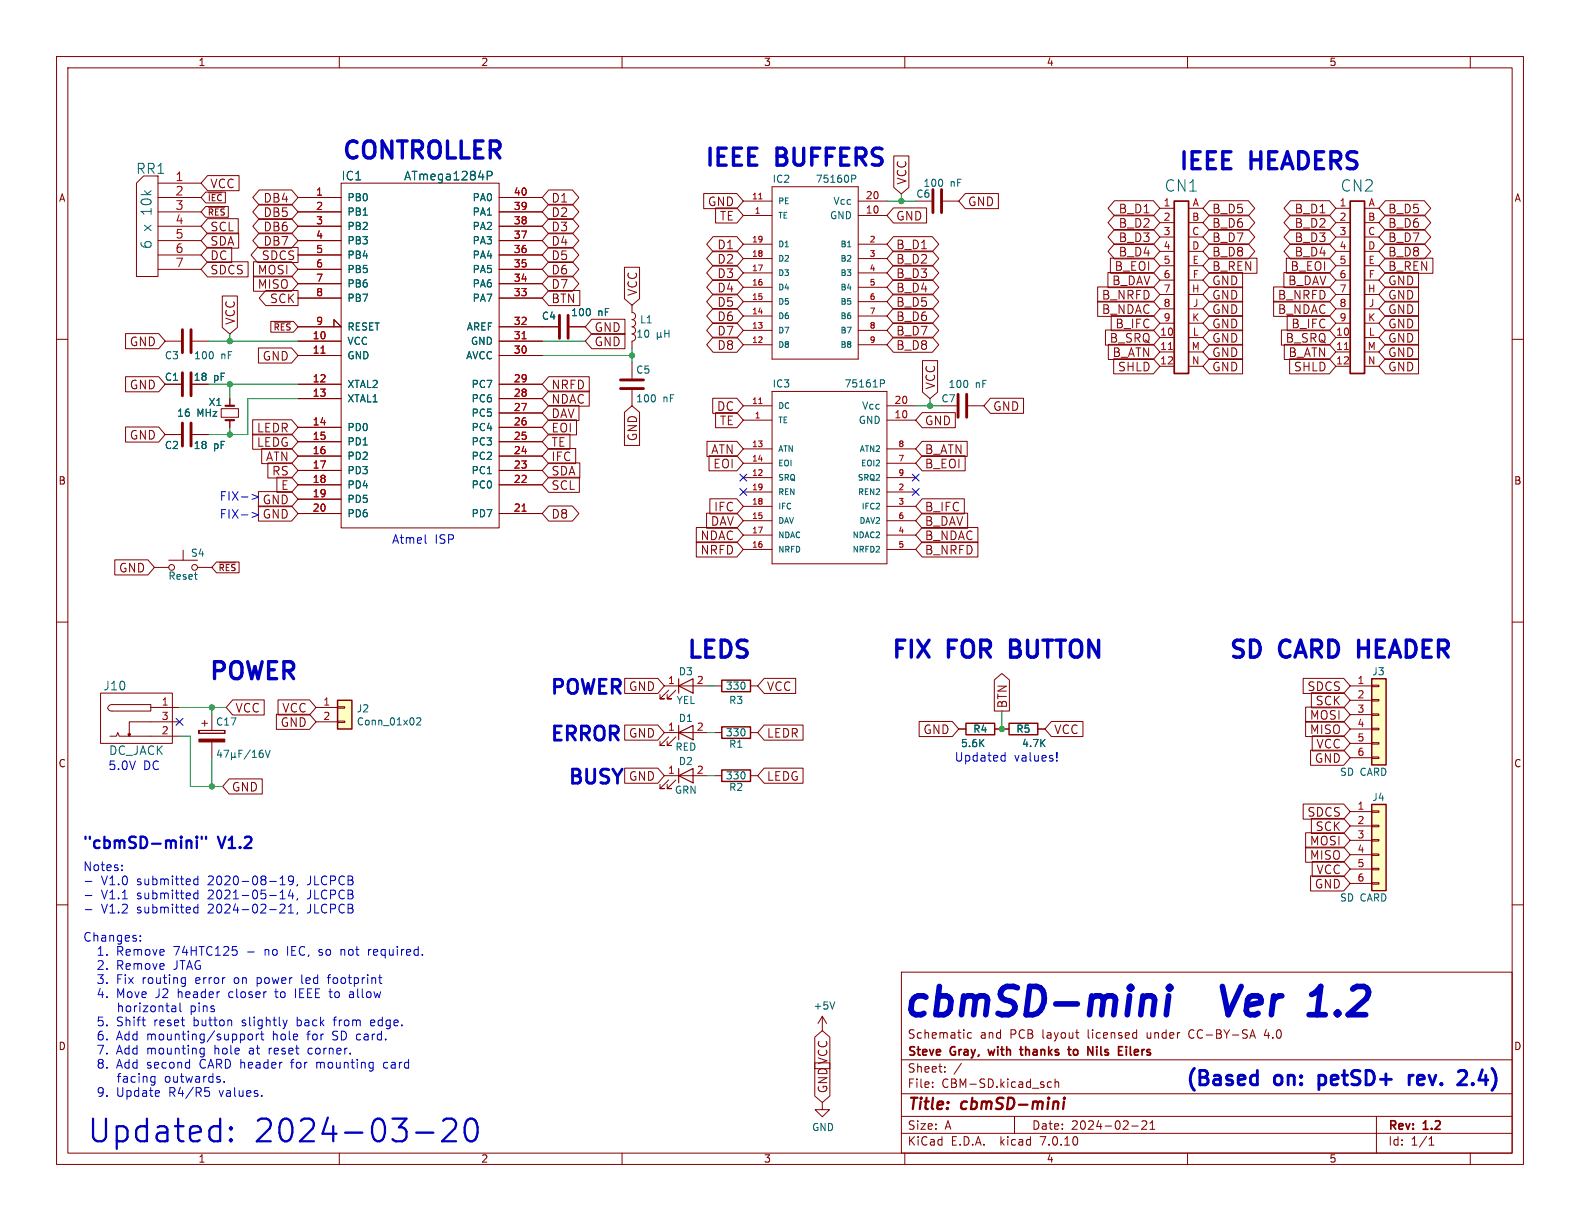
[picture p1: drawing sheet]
<svg xmlns="http://www.w3.org/2000/svg" width="279mm" height="216mm" viewBox="0 0 279 216" stroke-linecap="round" stroke-linejoin="round" font-family="sans-serif">
<g fill="none" stroke="#840000" stroke-width=".18">
<path d="M10 10h259.4v195.9h-259.4zM12 12h255.4v191.9h-255.4zM60 10v2M110 10v2M160 10v2M210 10v2M260 10v2M25.4 31.1h2.5v17.8h-3.8v-16.5zM27.9 32.4h7.7M27.9 34.9h7.7M27.9 37.5h7.7M36.4 36.5h4v1.9h-4l-.8-.9z"/>
<path d="M36.4 34h3.5v1.9h-3.5l-.8-1zM36.7 38.7h5.4v2.6h-5.4l-1.1-1.3zM36.7 31.1h5.6v2.6h-5.6l-1.1-1.3zM36.9 36.6h2.9M45.8 33.6h5.8l1.1 1.3-1.1 1.4h-5.8l-1.1-1.4zM45.8 38.7h5.8l1.1 1.3-1.1 1.3h-5.8l-1.1-1.3zM45.8 36.1h5.8l1.1 1.4-1.1 1.3h-5.8l-1.1-1.3zM52.7 34.9h7.6M52.7 37.5h7.6M60.3 32.4h28v60.9h-28zM88.3 34.9h7.6M88.3 37.5h7.6"/>
<path d="M97 38.7h4.2l1.2 1.3-1.2 1.3h-4.2l-1.1-1.3zM97 33.6h4.2l1.2 1.3-1.2 1.4h-4.2l-1.1-1.4zM97 36.1h4.2l1.2 1.4-1.2 1.3h-4.2l-1.1-1.3zM124.4 34.2h5.9l1.1 1.4-1.1 1.3h-5.9zM126.5 36.8h3.8l1.1 1.3-1.1 1.3h-3.8zM131.4 35.6h5.1M131.4 38.1h5.1M136.5 33h15.3v30.5h-15.3zM151.8 35.6h5M151.8 38.1h5M158 36.8h5.9v2.6h-5.9l-1.2-1.3zM158.1 27.6h2.6v5.5l-1.3 1.2-1.3-1.2z"/>
<path d="M166.8 35.6h2.7M170.7 34.2h5.9v2.7h-5.9l-1.2-1.3zM197.1 35.5h6.9l1.1 1.3-1.1 1.4h-6.9l-1.2-1.4zM197.1 38h6.9l1.1 1.4-1.1 1.3h-6.9l-1.2-1.3zM205.1 36.8h2.5M205.1 39.4h2.5M210.2 36.8h2.5M210.2 39.4h2.5M213.9 35.5h6.8l1.2 1.3-1.2 1.4h-6.8l-1.2-1.4zM213.9 38h6.8l1.2 1.4-1.2 1.3h-6.8l-1.2-1.3zM228.2 38h6.9l1.1 1.4-1.1 1.3h-6.9l-1.1-1.3zM228.2 35.5h6.9l1.1 1.3-1.1 1.4h-6.9l-1.1-1.4z"/>
<path d="M236.2 36.8h2.6M236.2 39.4h2.6M241.3 36.8h2.5M241.3 39.4h2.5M245 35.5h6.9l1.1 1.3-1.1 1.4h-6.9l-1.2-1.4zM245 38h6.9l1.1 1.4-1.1 1.3h-6.9l-1.2-1.3zM10 60h2M22.2 59h5.9l1.1 1.3-1.1 1.4h-5.9zM27.9 40h7.7M27.9 42.5h7.7M27.9 45.1h7.7M27.9 47.6h7.7"/>
<path d="M36.7 43.8h4.3v2.6h-4.3l-1.1-1.3zM36.7 46.3h7.2v2.7h-7.2l-1.1-1.4zM36.7 41.2h5.5v2.7h-5.5l-1.1-1.4zM39.3 52.3h2.7v5.6l-1.4 1.2-1.3-1.2zM44.8 48.8h6.8l1.1 1.4-1.1 1.3h-6.8zM44.8 46.3h6.8l1.1 1.3-1.1 1.4h-6.8zM45.5 43.8h7.2v2.6h-7.2l-1.1-1.3zM45.8 41.2h5.8l1.1 1.3-1.1 1.4h-5.8l-1.1-1.4zM47 51.4h5.7v2.6h-5.7l-1.2-1.3zM47.9 56.8h4l.8 1-.8 .9h-4zM48.5 57h2.9M52.7 57.8h7.6l-1.2-1.3v1.3"/>
<path d="M52.7 40h7.6M52.7 42.5h7.6M52.7 45.1h7.6M52.7 47.6h7.6M52.7 52.7h7.6M52.7 50.2h7.6M88.3 57.8h10.4M88.3 40h7.6M88.3 42.5h7.6M88.3 45.1h7.6M88.3 47.6h7.6M88.3 52.7h7.6"/>
<path d="M88.3 50.2h7.6M97 43.8h4.2l1.2 1.3-1.2 1.3h-4.2l-1.1-1.3zM97 48.8h4.2l1.2 1.4-1.2 1.3h-4.2l-1.1-1.3zM97 51.4h5.5v2.6h-5.5l-1.1-1.3zM97 46.3h4.2l1.2 1.3-1.2 1.4h-4.2l-1.1-1.4zM97 41.2h4.2l1.2 1.3-1.2 1.4h-4.2l-1.1-1.4zM100.7 57.8h2.8M104.6 59h5.9v2.7h-5.9l-1.1-1.4zM104.6 56.5h5.9v2.6h-5.9l-1.1-1.3zM110.4 47.3h2.7v5.5l-1.3 1.2-1.4-1.2zM111.8 54v1.2a.64 .64 0 0 1 .6 .7 .64 .64 0 0 1-.6 .6 .64 .64 0 0 1 .6 .7 .64 .64 0 0 1-.6 .6 .64 .64 0 0 1 .6 .6 .64 .64 0 0 1-.6 .7 .64 .64 0 0 1 .6 .6 .64 .64 0 0 1-.6 .6v1.3M126.1 46.9h4.2l1.1 1.4-1.1 1.3h-4.2l-1.1-1.3z"/>
<path d="M126.1 57.1h4.2l1.1 1.3-1.1 1.4h-4.2l-1.1-1.4zM126.1 54.5h4.2l1.1 1.4-1.1 1.3h-4.2l-1.1-1.3zM126.1 49.5h4.2l1.1 1.3-1.1 1.3h-4.2l-1.1-1.3zM126.1 52h4.2l1.1 1.3-1.1 1.4h-4.2l-1.1-1.4zM126.1 59.6h4.2l1.1 1.4-1.1 1.3h-4.2l-1.1-1.3zM126.1 44.4h4.2l1.1 1.3-1.1 1.4h-4.2l-1.1-1.4zM126.1 41.8h4.2l1.1 1.4-1.1 1.3h-4.2l-1.1-1.3zM131.4 58.4h5.1M131.4 55.9h5.1M131.4 53.3h5.1M131.4 50.8h5.1M131.4 48.3h5.1"/>
<path d="M131.4 45.7h5.1M131.4 43.2h5.1M151.8 58.4h5M151.8 55.9h5M151.8 53.3h5M151.8 50.8h5M151.8 48.3h5M151.8 45.7h5M151.8 43.2h5M158 52h6.9l1.1 1.3-1.1 1.4h-6.9l-1.2-1.4zM158 49.5h6.9l1.1 1.3-1.1 1.3h-6.9l-1.2-1.3zM158 54.5h6.9l1.1 1.4-1.1 1.3h-6.9l-1.2-1.3z"/>
<path d="M158 57.1h6.9l1.1 1.3-1.1 1.4h-6.9l-1.2-1.4zM158 59.6h6.9l1.1 1.4-1.1 1.3h-6.9l-1.2-1.3zM158 41.8h6.9l1.1 1.4-1.1 1.3h-6.9l-1.2-1.3zM158 46.9h6.9l1.1 1.4-1.1 1.3h-6.9l-1.2-1.3zM158 44.4h6.9l1.1 1.3-1.1 1.4h-6.9l-1.2-1.4zM194.1 50.7h9.9l1.1 1.4-1.1 1.3h-9.9zM194.1 53.3h9.9l1.1 1.3-1.1 1.3h-9.9zM195.5 58.4h8.5l1.1 1.3-1.1 1.3h-8.5zM195.9 48.2h8.1l1.1 1.3-1.1 1.4h-8.1zM196.4 45.7h7.6l1.1 1.3-1.1 1.3h-7.6zM196.5 55.8h7.5l1.1 1.4-1.1 1.3h-7.5zM197.1 43.1h6.9l1.1 1.4-1.1 1.3h-6.9l-1.2-1.3z"/>
<path d="M197.1 40.6h6.9l1.1 1.3-1.1 1.3h-6.9l-1.2-1.3zM205.1 59.7h2.5M205.1 41.9h2.5M205.1 44.5h2.5M205.1 47h2.5M205.1 49.5h2.5M205.1 52.1h2.5M205.1 54.6h2.5M205.1 57.2h2.5M210.2 59.7h2.5M210.2 41.9h2.5M210.2 44.5h2.5"/>
<path d="M210.2 47h2.5M210.2 49.5h2.5M210.2 52.1h2.5M210.2 54.6h2.5M210.2 57.2h2.5M213.9 43.1h6.8l1.2 1.4-1.2 1.3h-6.8l-1.2-1.3zM213.9 40.6h6.8l1.2 1.3-1.2 1.3h-6.8l-1.2-1.3zM213.9 45.7h8.4v2.6h-8.4l-1.2-1.3zM213.9 48.2h5.8v2.7h-5.8l-1.2-1.4zM213.9 58.4h5.8v2.6h-5.8l-1.2-1.3zM213.9 55.8h5.8v2.7h-5.8l-1.2-1.3zM213.9 53.3h5.8v2.6h-5.8l-1.2-1.3z"/>
<path d="M213.9 50.7h5.8v2.7h-5.8l-1.2-1.3zM225.2 53.3h9.9l1.1 1.3-1.1 1.3h-9.9zM225.2 50.7h9.9l1.1 1.4-1.1 1.3h-9.9zM226.6 58.4h8.5l1.1 1.3-1.1 1.3h-8.5zM227 48.2h8.1l1.1 1.3-1.1 1.4h-8.1zM227.5 45.7h7.6l1.1 1.3-1.1 1.3h-7.6zM227.6 55.8h7.5l1.1 1.4-1.1 1.3h-7.5zM228.2 43.1h6.9l1.1 1.4-1.1 1.3h-6.9l-1.1-1.3zM228.2 40.6h6.9l1.1 1.3-1.1 1.3h-6.9l-1.1-1.3zM236.2 59.7h2.6M236.2 41.9h2.6M236.2 44.5h2.6"/>
<path d="M236.2 47h2.6M236.2 49.5h2.6M236.2 52.1h2.6M236.2 54.6h2.6M236.2 57.2h2.6M241.3 59.7h2.5M241.3 41.9h2.5M241.3 44.5h2.5M241.3 47h2.5M241.3 49.5h2.5M241.3 52.1h2.5M241.3 54.6h2.5"/>
<path d="M241.3 57.2h2.5M245 55.8h5.8v2.7h-5.8l-1.2-1.3zM245 48.2h5.8v2.7h-5.8l-1.2-1.4zM245 50.7h5.8v2.7h-5.8l-1.2-1.3zM245 58.4h5.8v2.6h-5.8l-1.2-1.3zM245 53.3h5.8v2.6h-5.8l-1.2-1.3zM245 43.1h6.9l1.1 1.4-1.1 1.3h-6.9l-1.2-1.3zM245 40.6h6.9l1.1 1.3-1.1 1.3h-6.9l-1.2-1.3zM245 45.7h8.4v2.6h-8.4l-1.2-1.3zM267.4 60h2M22.2 75.5h5.9l1.1 1.3-1.1 1.4h-5.9zM22.2 66.6h5.9l1.1 1.3-1.1 1.4h-5.9z"/>
<path d="M29.2 60.3h2.8M29.2 76.8h2.8M29.2 67.9h2.8M34 60.3h2.8M34 76.8h2.8M34 67.9h2.8M39.1 72.3h3.1v1.5h-3.1zM40.6 70.5v1.3M40.6 74.3v1.3M44.7 74.2h6.9l1.1 1.4-1.1 1.3h-6.9zM44.7 76.8h6.9l1.1 1.3-1.1 1.3h-6.9zM45.7 61.5h5.9l1.1 1.4-1.1 1.3h-5.9z"/>
<path d="M46.3 79.3h5.3l1.1 1.3-1.1 1.4h-5.3zM52.7 60.3h7.6M52.7 67.9h7.6M52.7 62.9h7.6M52.7 70.5h7.6M52.7 75.6h7.6M52.7 78.1h7.6M88.3 60.3h7.6M88.3 67.9h7.6M88.3 62.9h7.6M88.3 70.5h7.6M88.3 75.6h7.6"/>
<path d="M88.3 78.1h7.6M88.3 73h7.6M97 69.2h7.2v2.6h-7.2l-1.1-1.3zM97 74.2h4.9v2.7h-4.9l-1.1-1.3zM97 71.7h5.4v2.7h-5.4l-1.1-1.4zM97 76.8h3.8v2.6h-3.8l-1.1-1.3zM97 79.3h4.8v2.7h-4.8l-1.1-1.4zM97 66.6h7.2v2.7h-7.2l-1.1-1.4zM110.4 72.9l1.4-1.1 1.3 1.1v5.9h-2.7zM111.8 64.1v2.8M111.8 69v2.8M125 78h5.3l1.1 1.4-1.1 1.3h-5.3z"/>
<path d="M126 70.4h4.3l1.1 1.4-1.1 1.3h-4.3zM126.5 73h3.8l1.1 1.3-1.1 1.3h-3.8zM131.4 71.8h5.1M131.4 74.3h5.1M131.4 79.4h5.1M131.4 61h5.1M136.5 69.2h20.3v30.5h-20.3zM151.8 61h5M156.8 71.8h5.1M156.8 74.3h5.1M156.8 79.4h5.1M163.1 73h5.8v2.6h-5.8l-1.2-1.3z"/>
<path d="M163.1 78h7.9v2.7h-7.9l-1.2-1.3zM163.1 63.8h2.7v5.5l-1.3 1.2-1.4-1.2zM171.2 71.8h2.8M175.1 70.4h5.9v2.7h-5.9l-1.1-1.3zM196 60.9h8l1.1 1.3-1.1 1.4h-8zM196.9 63.4h7.1l1.1 1.4-1.1 1.3h-7.1zM205.1 62.2h2.5M205.1 64.8h2.5M210.2 62.2h2.5M210.2 64.8h2.5M213.9 63.4h5.8v2.7h-5.8l-1.2-1.3zM213.9 60.9h5.8v2.7h-5.8l-1.2-1.4z"/>
<path d="M227.1 60.9h8l1.1 1.3-1.1 1.4h-8zM228.1 63.4h7l1.1 1.4-1.1 1.3h-7zM236.2 62.2h2.6M236.2 64.8h2.6M241.3 62.2h2.5M241.3 64.8h2.5M245 60.9h5.8v2.7h-5.8l-1.2-1.4zM245 63.4h5.8v2.7h-5.8l-1.2-1.3zM20.3 99h5.9l1.1 1.3-1.1 1.4h-5.9zM29.8 99.1h5.1M32.4 97.3v1.8M38.3 99.4h4v1.9h-4l-.8-1z"/>
<path d="M38.8 99.5h2.9M45.7 86.9h5.9l1.1 1.4-1.1 1.3h-5.9zM45.7 89.5h5.9l1.1 1.3-1.1 1.3h-5.9zM47.4 81.9h4.2l1.1 1.3-1.1 1.3h-4.2zM49 84.4h2.6l1.1 1.3-1.1 1.4h-2.6zM52.7 80.6h7.6M52.7 83.2h7.6M52.7 85.7h7.6M52.7 88.3h7.6M52.7 90.8h7.6M88.3 80.6h7.6M88.3 83.2h7.6"/>
<path d="M88.3 85.7h7.6M88.3 90.8h7.6M97 81.9h5.5v2.6h-5.5l-1.1-1.3zM97 89.5h4.2l1.2 1.3-1.2 1.3h-4.2l-1.1-1.3zM97 84.4h5.5v2.7h-5.5l-1.1-1.4zM123.1 93.3h7.2l1.1 1.3-1.1 1.3h-7.2zM123.1 95.8h7.2l1.1 1.4-1.1 1.3h-7.2zM124.9 90.7h5.4l1.1 1.4-1.1 1.3h-5.4zM125.4 80.6h4.9l1.1 1.3-1.1 1.3h-4.9zM125.5 88.2h4.8l1.1 1.3-1.1 1.4h-4.8zM131.4 84.5h5.1M131.4 81.9h5.1"/>
<path d="M131.4 92.1h5.1M131.4 97.2h5.1M131.4 94.6h5.1M131.4 89.5h5.1M131.4 87h5.1M156.8 84.5h5.1M156.8 81.9h5.1M156.8 92.1h5.1M156.8 97.2h5.1M156.8 94.6h5.1M156.8 89.5h5.1M156.8 87h5.1"/>
<path d="M163.1 95.8h9.8v2.7h-9.8l-1.2-1.3zM163.1 90.7h8v2.7h-8l-1.2-1.3zM163.1 93.3h9.8v2.6h-9.8l-1.2-1.3zM163.1 80.6h7.6v2.6h-7.6l-1.2-1.3zM163.1 88.2h7.4v2.7h-7.4l-1.2-1.4zM10 110h2M27.3 100.3h2.5M34.9 100.3h2.6M110.5 120h5.8l1.2 1.3-1.2 1.3h-5.8zM135.1 120h5.6v2.6h-5.6l-1.1-1.3zM230.4 120h7.2l1.2 1.3-1.2 1.3h-7.2zM267.4 110h2"/>
<path d="M17.8 122.6h12.7v8.8h-12.7zM19.2 124.8l.5-.2h7v1.1h-6.9a.56 .56 0 0 1-.6-.2 .56 .56 0 0 1 0-.7zM19.4 130.2h1.2l.2-.7 .3 .7h10.6M22.7 129.9h.3M26.7 125.1h5M31.7 127.6h-8.8v2.6l.2-.4h-.5l.3 .4M35.2 129.2v.5zM35.2 129.7h4.6zM35.2 129.2h4.6zM35.7 127.9h1M36.2 127.4v1M37.5 126.4v2.8"/>
<path d="M37.5 131.2v2.8M39.8 129.2v.5zM40.5 137.7h5.9v2.7h-5.9l-1.1-1.3zM41.1 123.8h5.6v2.6h-5.6l-1.1-1.3zM48.9 126.3h5.8l1.2 1.3-1.2 1.4h-5.8zM49.2 123.8h5.5l1.2 1.3-1.2 1.3h-5.5zM55.9 125.1h3.8M55.9 127.6h3.8M59.7 127.5h1.3v.3h-1.3zM59.7 125h1.3v.2h-1.3zM110.5 128.2h5.8l1.2 1.3-1.2 1.4h-5.8zM110.5 135.8h5.8l1.2 1.4-1.2 1.3h-5.8z"/>
<path d="M117.5 121.3h7.6M117.5 137.2h7.6M117.5 129.5h7.6M118.2 137.9l-1.5 1.5h.8h-.8v-.7M118.2 122l-1.5 1.6h.8h-.8v-.8M118.2 130.3l-1.5 1.5h.8h-.8v-.7M119.5 137.9l-1.5 1.5h.7h-.7v-.7M119.5 122l-1.5 1.6h.7h-.7v-.8M119.5 130.3l-1.5 1.5h.7h-.7v-.7M126.4 121.3h1.2M126.4 137.2h1.2M126.4 129.5h1.2"/>
<path d="M132.7 121.3h1.3M132.7 137.2h1.3M132.7 129.5h1.3M135.1 128.2h6.9v2.7h-6.9l-1.1-1.4zM135.1 135.8h6.9v2.7h-6.9l-1.1-1.3zM162.5 127.6h5.9l1.1 1.3-1.1 1.3h-5.9zM169.5 128.9h1.3M175.8 120.2l1.4-1.1 1.3 1.1v5.5h-2.7zM175.9 128.9h2.5M183.5 128.9h1.3M185.9 127.6h5.6v2.6h-5.6l-1.1-1.3zM230.9 127.6h6.7l1.2 1.3-1.2 1.3h-6.7z"/>
<path d="M230.9 125h6.7l1.2 1.4-1.2 1.3h-6.7zM231.8 132.7h5.8l1.2 1.3-1.2 1.3h-5.8zM231.9 122.5h5.7l1.2 1.3-1.2 1.4h-5.7zM232 130.1h5.6l1.2 1.3-1.2 1.4h-5.6zM238.8 121.3h3.8M238.8 128.9h3.8M238.8 123.8h3.8M238.8 126.4h3.8M238.8 131.4h3.8M238.8 134h3.8M242.6 133.9h1.2v.2h-1.2zM242.6 131.3h1.2v.3h-1.2z"/>
<path d="M242.6 128.8h1.2v.2h-1.2zM242.6 126.2h1.2v.3h-1.2zM242.6 123.7h1.2v.3h-1.2zM242.6 121.2h1.2v.2h-1.2zM10 160h2M230.4 142.2h7.2l1.2 1.3-1.2 1.3h-7.2zM230.9 149.8h6.7l1.2 1.3-1.2 1.4h-6.7zM230.9 147.3h6.7l1.2 1.3-1.2 1.3h-6.7zM231.8 154.9h5.8l1.2 1.3-1.2 1.3h-5.8zM231.9 144.7h5.7l1.2 1.4-1.2 1.3h-5.7zM232 152.3h5.6l1.2 1.4-1.2 1.3h-5.6zM238.8 143.5h3.8"/>
<path d="M238.8 146.1h3.8M238.8 148.6h3.8M238.8 151.1h3.8M238.8 153.7h3.8M238.8 156.2h3.8M242.6 156.1h1.2v.2h-1.2zM242.6 153.5h1.2v.3h-1.2zM242.6 151h1.2v.3h-1.2zM242.6 148.5h1.2v.2h-1.2zM242.6 145.9h1.2v.3h-1.2zM242.6 143.4h1.2v.2h-1.2zM267.4 160h2"/>
<path d="M145.4 179.7l-.7 1.3M145.4 179.7v2.5M145.4 179.7l.8 1.3M159.4 171.9h108v32h-108zM144.1 183.4l1.3-1.2 1.3 1.2v5.6h-2.6zM144.1 187.9h2.6v5.9l-1.3 1.1-1.3-1.1zM145.4 194.9v1.3h1.3l-1.3 1.3-1.3-1.3h1.3M159.4 197.4h108M159.4 193.4h108M159.4 187.4h108M164.9 192.1v.2M164.9 191.4v.1"/>
<path d="M167.1 189.4v.2M167.1 188.7v.1M170 188l-1.3 1.9M171.4 182.6l-.3 .3v.4l.3 .3 .4-.1M171.6 182.6l.2 .1M179.4 197.4v3M185.9 191.4l-.4-.1-.3 .3v.4l.2 .2h.5M186.6 191.4l.2-.1 .3 .1 .1 .9M186.6 190.8v1.5M190.6 183.6h.2M200.1 199.1h1.2M200.9 182.6l.1 .1"/>
<path d="M201 182.1v1.5M201 183.5l-.1 .1M201.9 198.3l.6-.1 .2 .1 .1 .3-.9 1.1h.9M203.4 199.7h.8M203.4 198.6l.4-.4v1.5M221 183.6l.5-1.5 .5 1.5M221.1 183.2h.8M223.9 182l-.3 1.1h.9M243.4 197.4v6.5M60 203.9v2M110 203.9v2M159.4 200.4h108"/>
<path d="M160 203.9v2M210 203.9v2M252.7 202.5h.9M252.7 201.4l.4-.4v1.5M260 203.9v2"/>
<circle cx="30.4" cy="100.3" r=".51"/>
<circle cx="34.4" cy="100.3" r=".51"/>
</g>
<path d="M188.2 194.8l-.2 1.3M188.2 194.1v.2M188.2 194.1l-.1 .1 .1 .1M188.2 194.1l.1 .1-.1 .1" fill="none" stroke="#840000" stroke-width=".4"/>
<path d="M207.6 35.6h2.6v30.4h-2.6zM238.8 35.6h2.5v30.4h-2.5zM174.7 185.6l.3 1M180.3 185.6h.6M180.5 185.1v1.3l.4 .2M188.8 185.6h.6M189.1 186.5l.3 .1M190.3 185.6h-.3l-.2 .3 .1 .5 .4 .2M194 185.1v.1M194 185.6v1M199.9 185.1v1.3l.2 .2" fill="none" stroke="#840000" stroke-width=".3"/>
<path d="M59.7 123.8h2.5v5.1h-2.5zM127.6 120.3h5.1v2h-5.1zM127.6 128.5h5.1v2.1h-5.1zM127.6 136.1h5.1v2.1h-5.1zM170.8 127.9h5.1v2h-5.1zM178.4 127.9h5.1v2h-5.1zM242.6 120h2.5v15.3h-2.5zM242.6 142.2h2.5v15.3h-2.5z" fill="none" stroke="#840000" stroke-width=".25"/>
<path d="M134.2 35.2h.6M92.3 59.9h.7M56.8 62.4h.7M134.2 71.4h.6M206.6 61.8h.7M237.7 61.8h.8M92.3 90.4h.7" fill="none" stroke="#a90000" stroke-width=".18"/>
<g fill="none" stroke="#840000" stroke-width=".51">
<path d="M165 33.5v4.1M166.5 33.5v4.1M32.3 58.3v4.1M33.8 58.3v4.1M98.9 55.8v4M100.5 55.8v4M32.3 65.9v4.1M32.3 74.8v4.1M33.8 65.9v4.1M33.8 74.8v4.1M109.7 68.7h4.1M109.7 67.2h4.1"/>
<path d="M169.4 69.7v4.1M170.9 69.7v4.1"/>
</g>
<path d="M120 137.2l2.6-1.3v2.5zM120 121.3l2.6-1.3v2.6zM120 129.5l2.6-1.2v2.5zM120 120v2.6M120 128.3v2.5M120 135.9v2.5" fill="none" stroke="#840000" stroke-width=".2"/>
<g fill="none" stroke="#006464" stroke-width=".18">
<path d="M86.2 31.1l.7-.1 .1-.2v-.4l-.3-.1h-.5v1.5M151.3 31.1v.3l-.1 .2h-.6M116.2 58.8v1.3M116.2 59.5l.2 .1h.3l.1-.1M116.8 59.5l.2 .1M116.8 58.8v.7M117.6 58.4v1.2M117.6 59h.7M118.3 58.4v1.2M155.7 67.2h.5l.2 .2-.1 .4h-.6M38.8 132.6l-.3 .9h.7M39.1 133.1v.8"/>
<path d="M39.6 132.7h.8l-.5 1.2M40.9 133.1v1.3M40.9 133.7l.2 .2h.3l.1-.2M41.5 133.7l.2 .2M41.5 133.1v.6M42.3 133.3h.4M42.9 132.7h-.6v1.2M44.3 132.6l-1.1 1.6M44.6 133.9h.7M44.6 133l.4-.3v1.2M46.4 132.7h-.3a.86 .86 0 0 0 0 1.2l.4-.1 .1-.4-.3-.3-.3 .1-.2 .2M46.9 132.7l.4 1.2 .5-1.2"/>
<path d="M73.7 127l.5-.1 .2 .4-.8 .9h.8M147.6 177.2l-.4 1.2"/>
</g>
<g fill="#ffffc2" stroke="#ffffc2" stroke-width=".18">
<path d="M59.7 123.8h2.5v5.1h-2.5z"/>
<path d="M242.6 142.2h2.5v15.3h-2.5z"/>
<path d="M242.6 120h2.5v15.3h-2.5z"/>
</g>
<path d="M39.9 74.3h1.5M39.9 71.8h1.5" fill="none" stroke="#840000" stroke-width=".38"/>
<path d="M35.2 130.7h4.6v.5h-4.6z" fill="#840000" stroke="#840000" stroke-width=".18"/>
<g fill="none" stroke="#0000c2" stroke-width=".18">
<path d="M44.6 87.4l1.1 .5-1.1 .4M44.6 90.6l1.1 .5-1.1 .4M75.2 95.9l.2 .2M177.3 133.6h.4M177.7 133.1v1.5M177.7 134.5l-.4 .1M186.9 134.4v.2M186.9 133.1v.9M15.1 155.9h1.2M15.1 158.3h1.2M21.6 153.8v.2M21.6 153v.1"/>
<path d="M35 154.9v1.5M35 157.4v1.5M35 159.9v1.5M35 155.5l-.4-.1-.3 .3v.4l.1 .3h.6M35 158l-.4-.1-.3 .3v.4l.1 .3h.6M49.5 156.4h.9M49.5 155.3l.5-.4v1.5M49.5 157.8l.5-.4v1.5M49.5 158.9h.9M51.4 157.3l-.4 1.1h1M51.7 157.9v1M51.9 155.6l-.3 .3-.4-.1-.2-.2v-.4l.2-.2 .4-.1 .2 .1a1.03 1.03 0 0 1-.4 1.4h-.2"/>
<path d="M52.6 156.4l-.1 .3M52.6 158.9l-.1 .3M15.1 160.8h1.2M24.8 166.3v.1M24.8 165.5v.1M31.8 177.3v1.4l.2 .2M32.6 172.9h.2M32.8 172.9v1.2l-.2 .2M32.8 173.8l-.2 .1M35 160.5l-.4-.1-.3 .3v.4l.1 .3h.6M48.6 175.4h.6M49.5 160l.3-.1h.3l.2 .1 .1 .3-.1 .2-.8 .9h.9"/>
<path d="M50.9 167.4v1.5M51 161.4h.9M51 160.3l.4-.4v1.5M52.3 174.9v1.5M52.6 161.4l-.1 .3M53.4 172.4v1.3l.2 .2M56.4 168.8l.1 .1M56.6 167.9l-.2 .2 .2 .3M57.9 172.9h.6M58.3 172.4l-.2 .2v1.3M60.3 167.9v1M60.7 167.9l-.4 .1"/>
<path d="M62.3 175.4h-.4M62.4 175.8h-.4a.3 .3 0 0 0-.2 .3 .3 .3 0 0 0 .2 .3h.4M65.2 167.9v1M65.6 167.9l-.3 .1-.1 .2M66.9 172.9h.6M67.4 173.9h.1M35.7 185.3l.4 .1M36.1 185.3l-.1 1.4M36.1 186.3l-.4 .1M36.9 193l.2 .2v.4l-.2 .2M39.6 191.2v.2M44 182.9h.4l.3 .2v.5l-.3 .3-.4-.1-.2-.2v-.5z"/>
<path d="M45.3 182.9v1M45.8 182.9h-.3l-.2 .2M46.1 182.9h.6M46.3 182.3v1.4l.1 .1 .3 .1M50.8 180.4l-.4 1M51.4 187.8h.6M54.6 185.4l-.1 .2v.5l.1 .2M56 187.8v1.1M56.2 187.8l-.2 .2M58.9 180.4h.6M66.1 180.4h-.3l-.3 .2 .1 .7 .5 .1M66.3 180.7l-.8 .2"/>
<path d="M68.1 187.8l-.3 .3v.5l.3 .3"/>
</g>
<g fill="none" stroke="#0000c2" stroke-width=".4">
<path d="M34.8 147.9v.2M34.8 148.6v1.4M34.8 147.9l-.1 .1 .1 .1M34.8 147.9l.1 .1-.1 .1M35.7 147.9v.4M36.4 147.9v.4M40.8 199.3v.4M40.8 199.3l.2 .2-.2 .2M40.8 199.3l-.2 .2 .2 .2M78.4 198.2l.5-.4h1a1.09 1.09 0 0 1 .6 1.7l-2.3 2.3h2.4M82.6 198.2a.96 .96 0 0 1 .9-.4 .96 .96 0 0 1 .8 .8 3.1 3.1 0 0 1-.4 3 .95 .95 0 0 1-1.5-.6 3.4 3.4 0 0 1 .2-2.8zM40.8 201.4l.2 .2-.2 .2"/>
<path d="M40.8 201.4l-.2 .2 .2 .2M40.8 201.4v.4M73.6 200.3h3"/>
</g>
<path d="M178.7 114.6h1M179.7 113.2h-1v3h1.2M240.3 114.6h1.7M240.3 113.2v3" fill="none" stroke="#0000c2" stroke-width=".6"/>
<path d="M233.2 190.1v2.6M233.2 191.7l.3 .1M233.5 190.1l-.3 .1M249.2 190.1v1.7M249.9 190.1a.65 .65 0 0 0-.7 .5M258.3 189.3h.6a.69 .69 0 0 1 .3 1.1l-1.4 1.4h1.6" fill="none" stroke="#0000c2" stroke-width=".51"/>
<path d="M202.8 176.1h.8l.4 .2 .2 .5-.3 2.6M206.7 176.1l-.5 3.3M206.9 174.4l-.1 .5M206.9 174.4l-.3 .3 .2 .2M206.9 174.4l.2 .3-.3 .2M216.2 174.4l1 5M231.5 179.4h2.9M232.4 175.6l1.2-1.2-.7 5" fill="none" stroke="#0000c2" stroke-width="1"/>
<g fill="none" stroke="#009600" stroke-width=".18">
<path d="M156.8 35.6h5.1M159.4 34.3v1.3M40.6 59.1v1.2M36.8 60.3h15.9M36.8 67.9h15.9M40.6 67.9v2.6M40.6 75.6v1.2M52.7 70.5h-8.9v6.3h-7M95.9 60.3h7.6M95.9 62.9h15.9M111.8 61.6v2.5M161.9 71.8h4.5"/>
<path d="M164.5 70.5v1.3M31.7 130.2h2v8.9h5.7M31.7 125.1h8.3M37.5 125.1v1.3M37.5 134v5.1M125.1 121.3h1.3M125.1 137.2h1.3M125.1 129.5h1.3M177.2 125.7v3.2"/>
</g>
<path d="M130.8 86.4l1.3 1.2M130.8 83.8l1.3 1.3M132.1 86.4l-1.3 1.2M132.1 83.8l-1.3 1.3M161.3 83.8l1.2 1.3M161.3 86.4l1.2 1.2M162.5 83.8l-1.2 1.3M162.5 86.4l-1.2 1.2M31.1 127l1.3 1.2M32.4 127l-1.3 1.2" fill="none" stroke="#000084" stroke-width=".18"/>
<g fill="#009600" stroke="#009600" stroke-width=".18">
<circle cx="40.6" cy="67.9" r=".46"/>
<circle cx="37.5" cy="125.1" r=".46"/>
<circle cx="37.5" cy="139.1" r=".46"/>
<circle cx="40.6" cy="76.8" r=".46"/>
<circle cx="40.6" cy="60.3" r=".46"/>
<circle cx="111.8" cy="62.9" r=".46"/>
<circle cx="177.2" cy="128.9" r=".46"/>
<circle cx="159.4" cy="35.6" r=".46"/>
<circle cx="164.5" cy="71.8" r=".46"/>
</g>
<g font-size="7" fill="#0000c2">
<text x="159.4" y="180.1">cbmSD-mini</text>
<text x="218.4" y="180.1">Ver</text>
<text x="235.9" y="180.1">1.2</text>
</g>
<g font-size="5.6" fill="#0000c2">
<text x="15.2" y="202.3">Updated:</text>
<text x="45" y="202.3">2024-03-20</text>
</g>
<g font-size="4.2" fill="#0000c2">
<text x="60.3" y="28.3">CONTROLLER</text>
<text x="124.5" y="29.6">IEEE</text>
<text x="137.5" y="29.6">BUFFERS</text>
<text x="208.3" y="30.2">IEEE</text>
<text x="221.3" y="30.2">HEADERS</text>
<text x="121.3" y="116.6">LEDS</text>
<text x="157.5" y="116.6">FIX</text>
<text x="167.8" y="116.6">FOR</text>
<text x="180" y="116.6">BUTTON</text>
<text x="217.2" y="116.6">SD</text>
<text x="226.5" y="116.6">CARD</text>
<text x="241.5" y="116.6">HEADER</text>
<text x="36.8" y="120.4">POWER</text>
</g>
<g font-size="3.5" fill="#0000c2">
<text x="97.2" y="122.9">POWER</text>
<text x="97.2" y="131.2">ERROR</text>
<text x="100.3" y="138.8">BUSY</text>
<text x="209.5" y="192.2">(Based</text>
<text x="225.6" y="192.2">on:</text>
<text x="234.3" y="192.2">petSD+</text>
<text x="251.3" y="192.2">rev.</text>
<text x="261.1" y="192.2">2.4)</text>
</g>
<g font-size="2.8" fill="#006464">
<text x="205.9" y="34.1">CN1</text>
<text x="237" y="34.1">CN2</text>
</g>
<g font-size="2.8" fill="#0000c2">
<text x="14.5" y="150.2">&quot;cbmSD-mini&quot;</text>
<text x="38.9" y="150.2">V1.2</text>
</g>
<g font-size="2.8" fill="#840000">
<text x="160.4" y="196.8">Title:</text>
<text x="170.1" y="196.8">cbmSD-mini</text>
</g>
<g font-size="2.5" fill="#006464">
<text x="24" y="31">RR1</text>
<text x="27" y="41" transform="rotate(-90 27 41)">x 10k</text>
<text x="27" y="44.1" transform="rotate(-90 27 44.1)">6</text>
</g>
<g font-size="2.2" fill="#0000c2">
<text x="14.6" y="154.1">Notes:</text>
<text x="17.9" y="156.6">V1.0</text>
<text x="17.9" y="159.1">V1.1</text>
<text x="17.9" y="161.6">V1.2</text>
<text x="24.2" y="156.6">submitted</text>
<text x="24.2" y="159.1">submitted</text>
<text x="24.2" y="161.6">submitted</text>
<text x="36.9" y="156.6">2020-08-19,</text>
<text x="36.9" y="159.1">2021-05-14,</text>
<text x="36.9" y="161.6">2024-02-21,</text>
<text x="54.6" y="156.6">JLCPCB</text>
<text x="54.6" y="159.1">JLCPCB</text>
<text x="54.6" y="161.6">JLCPCB</text>
<text x="14.6" y="166.6">Changes:</text>
<text x="17.3" y="169.1">1.</text>
<text x="17.3" y="171.6">2.</text>
<text x="20.8" y="169.1">Remove</text>
<text x="20.8" y="171.6">Remove</text>
<text x="31" y="169.1">74HTC125</text>
<text x="31" y="171.6">JTAG</text>
<text x="44" y="169.1">-</text>
<text x="47.3" y="169.1">no</text>
<text x="51.4" y="169.1">IEC,</text>
<text x="57.2" y="169.1">so</text>
<text x="61.2" y="169.1">not</text>
<text x="66.2" y="169.1">required.</text>
<text x="17.3" y="174.1">3.</text>
<text x="17.3" y="176.6">4.</text>
<text x="20.8" y="174.1">Fix</text>
<text x="20.8" y="176.6">Move</text>
<text x="21.2" y="179.1">horizontal</text>
<text x="25.4" y="174.1">routing</text>
<text x="27.8" y="176.6">J2</text>
<text x="31.8" y="176.6">header</text>
<text x="34.2" y="179.1">pins</text>
<text x="35" y="174.1">error</text>
<text x="40.9" y="176.6">closer</text>
<text x="41.9" y="174.1">on</text>
<text x="46" y="174.1">power</text>
<text x="49.4" y="176.6">to</text>
<text x="53" y="176.6">IEEE to</text>
<text x="54.1" y="174.1">led</text>
<text x="58.9" y="174.1">footprint</text>
<text x="62.9" y="176.6">allow</text>
<text x="17.3" y="181.6">5.</text>
<text x="17.3" y="184.1">6.</text>
<text x="20.8" y="181.6">Shift</text>
<text x="20.8" y="184.1">Add</text>
<text x="26.3" y="184.1">mounting/support</text>
<text x="27.5" y="181.6">reset</text>
<text x="34.6" y="181.6">button</text>
<text x="43.3" y="181.6">slightly</text>
<text x="48.6" y="184.1">hole</text>
<text x="53.1" y="181.6">back</text>
<text x="54.9" y="184.1">for</text>
<text x="59.5" y="184.1">SD card.</text>
<text x="59.8" y="181.6">from</text>
<text x="66.5" y="181.6">edge.</text>
<text x="17.3" y="186.6">7.</text>
<text x="17.3" y="189.1">8.</text>
<text x="20.8" y="186.6">Add</text>
<text x="20.8" y="189.1">Add</text>
<text x="21.2" y="191.6">facing</text>
<text x="26.3" y="186.6">mounting</text>
<text x="26.3" y="189.1">second</text>
<text x="29.7" y="191.6">outwards.</text>
<text x="35.7" y="189.1">CARD header</text>
<text x="38.3" y="186.6">hole</text>
<text x="44.6" y="186.6">at</text>
<text x="48.2" y="186.6">reset</text>
<text x="52.2" y="189.1">for</text>
<text x="55.3" y="186.6">corner.</text>
<text x="56.7" y="189.1">mounting</text>
<text x="68.8" y="189.1">card</text>
<text x="17.3" y="194.1">9.</text>
<text x="20.8" y="194.1">Update</text>
<text x="30.2" y="194.1">R4/R5</text>
<text x="39.2" y="194.1">values.</text>
</g>
<g font-size="2.1" fill="#a90000">
<text x="30.9" y="32.1">1</text>
<text x="30.9" y="34.7">2</text>
<text x="30.9" y="37.2">3</text>
<text x="30.9" y="39.8">4</text>
<text x="30.9" y="42.3">5</text>
<text x="30.9" y="44.8">6</text>
<text x="30.9" y="47.4">7</text>
</g>
<g font-size="2.1" fill="#840000">
<text x="37.1" y="33.5">VCC</text>
<text x="160.5" y="32.8" transform="rotate(-90 160.5 32.8)">VCC</text>
<text x="37.1" y="41.1">SCL</text>
<text x="46.5" y="36">DB4</text>
<text x="46.5" y="41.1">DB6</text>
<text x="46.5" y="38.6">DB5</text>
<text x="97.4" y="41.1">D3</text>
<text x="97.4" y="36">D1</text>
<text x="97.4" y="38.6">D2</text>
<text x="125.1" y="36.7">GND</text>
<text x="127.2" y="39.2">TE</text>
<text x="158.4" y="39.2">GND</text>
<text x="171.1" y="36.7">GND</text>
<text x="197.8" y="37.9">B_D1</text>
<text x="197.8" y="40.5">B_D2</text>
<text x="214.2" y="37.9">B_D5</text>
<text x="214.2" y="40.5">B_D6</text>
<text x="228.9" y="40.5">B_D2</text>
<text x="228.9" y="37.9">B_D1</text>
<text x="245.4" y="37.9">B_D5</text>
<text x="245.4" y="40.5">B_D6</text>
<text x="37.1" y="46.2">DC</text>
<text x="37.1" y="43.6">SDA</text>
<text x="46.2" y="46.2">SDCS</text>
<text x="46.5" y="43.6">DB7</text>
<text x="97.4" y="46.2">D5</text>
<text x="97.4" y="43.6">D4</text>
<text x="126.8" y="46.8">D2</text>
<text x="126.8" y="44.3">D1</text>
<text x="158.4" y="44.3">B_D1</text>
<text x="158.4" y="46.8">B_D2</text>
<text x="197.8" y="45.5">B_D4</text>
<text x="197.8" y="43">B_D3</text>
<text x="214.2" y="45.5">B_D8</text>
<text x="214.2" y="43">B_D7</text>
<text x="228.9" y="45.5">B_D4</text>
<text x="228.9" y="43">B_D3</text>
<text x="245.4" y="45.5">B_D8</text>
<text x="245.4" y="43">B_D7</text>
<text x="37.1" y="48.7">SDCS</text>
<text x="45.5" y="51.3">MISO</text>
<text x="45.5" y="48.7">MOSI</text>
<text x="47.7" y="53.8">SCK</text>
<text x="97.4" y="51.3">D7</text>
<text x="97.4" y="53.8">BTN</text>
<text x="97.4" y="48.7">D6</text>
<text x="112.9" y="52.5" transform="rotate(-90 112.9 52.5)">VCC</text>
<text x="126.8" y="49.4">D3</text>
<text x="126.8" y="51.9">D4</text>
<text x="158.4" y="51.9">B_D4</text>
<text x="158.4" y="49.4">B_D3</text>
<text x="194.8" y="53.2">B_NRFD</text>
<text x="196.6" y="50.6">B_DAV</text>
<text x="197" y="48.1">B_EOI</text>
<text x="214.2" y="48.1">B_REN</text>
<text x="214.2" y="50.6">GND</text>
<text x="214.2" y="53.2">GND</text>
<text x="225.9" y="53.2">B_NRFD</text>
<text x="227.7" y="50.6">B_DAV</text>
<text x="228.2" y="48.1">B_EOI</text>
<text x="245.4" y="50.6">GND</text>
<text x="245.4" y="53.2">GND</text>
<text x="245.4" y="48.1">B_REN</text>
<text x="41.7" y="57.5" transform="rotate(-90 41.7 57.5)">VCC</text>
<text x="105" y="58.9">GND</text>
<text x="126.8" y="59.5">D7</text>
<text x="126.8" y="57">D6</text>
<text x="126.8" y="54.4">D5</text>
<text x="158.4" y="54.4">B_D5</text>
<text x="158.4" y="57">B_D6</text>
<text x="158.4" y="59.5">B_D7</text>
<text x="194.8" y="55.7">B_NDAC</text>
<text x="197.2" y="58.2">B_IFC</text>
<text x="214.2" y="58.2">GND</text>
<text x="214.2" y="55.7">GND</text>
<text x="225.9" y="55.7">B_NDAC</text>
<text x="228.3" y="58.2">B_IFC</text>
<text x="245.4" y="58.2">GND</text>
<text x="245.4" y="55.7">GND</text>
<text x="22.9" y="61.4">GND</text>
<text x="46.4" y="64">GND</text>
<text x="105" y="61.4">GND</text>
<text x="126.8" y="62.1">D8</text>
<text x="158.4" y="62.1">B_D8</text>
<text x="196.2" y="60.8">B_SRQ</text>
<text x="196.7" y="63.3">B_ATN</text>
<text x="197.6" y="65.9">SHLD</text>
<text x="214.2" y="60.8">GND</text>
<text x="214.2" y="65.9">GND</text>
<text x="214.2" y="63.3">GND</text>
<text x="227.3" y="60.8">B_SRQ</text>
<text x="227.8" y="63.3">B_ATN</text>
<text x="228.7" y="65.9">SHLD</text>
<text x="245.4" y="63.3">GND</text>
<text x="245.4" y="60.8">GND</text>
<text x="245.4" y="65.9">GND</text>
<text x="22.9" y="69">GND</text>
<text x="97.4" y="71.6">NDAC</text>
<text x="97.4" y="69">NRFD</text>
<text x="165.6" y="69" transform="rotate(-90 165.6 69)">VCC</text>
<text x="22.9" y="77.9">GND</text>
<text x="45.4" y="76.7">LEDR</text>
<text x="97.4" y="76.7">EOI</text>
<text x="97.4" y="74.1">DAV</text>
<text x="126.7" y="72.9">DC</text>
<text x="127.2" y="75.4">TE</text>
<text x="163.4" y="75.4">GND</text>
<text x="175.5" y="72.9">GND</text>
<text x="45.4" y="79.2">LEDG</text>
<text x="47" y="81.7">ATN</text>
<text x="97.4" y="79.2">TE</text>
<text x="97.4" y="81.7">IFC</text>
<text x="112.9" y="78.1" transform="rotate(-90 112.9 78.1)">GND</text>
<text x="125.7" y="80.5">ATN</text>
<text x="126.1" y="83">EOI</text>
<text x="163.4" y="83">B_EOI</text>
<text x="163.4" y="80.5">B_ATN</text>
<text x="46.4" y="89.4">GND</text>
<text x="48.1" y="84.3">RS</text>
<text x="49.6" y="86.8">E</text>
<text x="97.4" y="84.3">SDA</text>
<text x="97.4" y="86.8">SCL</text>
<text x="46.4" y="91.9">GND</text>
<text x="97.4" y="91.9">D8</text>
<text x="123.8" y="95.7">NDAC</text>
<text x="125.6" y="93.2">DAV</text>
<text x="126.2" y="90.6">IFC</text>
<text x="163.4" y="93.2">B_DAV</text>
<text x="163.4" y="95.7">B_NDAC</text>
<text x="163.4" y="90.6">B_IFC</text>
<text x="21" y="101.4">GND</text>
<text x="123.8" y="98.3">NRFD</text>
<text x="163.4" y="98.3">B_NRFD</text>
<text x="111.2" y="122.4">GND</text>
<text x="135.5" y="122.4">VCC</text>
<text x="178.3" y="125.3" transform="rotate(-90 178.3 125.3)">BTN</text>
<text x="231.1" y="122.4">SDCS</text>
<text x="232.6" y="124.9">SCK</text>
<text x="41.5" y="126.2">VCC</text>
<text x="49.6" y="128.7">GND</text>
<text x="49.8" y="126.2">VCC</text>
<text x="111.2" y="130.6">GND</text>
<text x="135.5" y="130.6">LEDR</text>
<text x="163.2" y="130">GND</text>
<text x="186.3" y="130">VCC</text>
<text x="231.6" y="130">MISO</text>
<text x="231.6" y="127.5">MOSI</text>
<text x="232.4" y="135.1">GND</text>
<text x="232.7" y="132.5">VCC</text>
<text x="40.9" y="140.2">GND</text>
<text x="111.2" y="138.3">GND</text>
<text x="135.5" y="138.3">LEDG</text>
<text x="231.1" y="144.6">SDCS</text>
<text x="231.6" y="149.7">MOSI</text>
<text x="232.6" y="147.1">SCK</text>
<text x="231.6" y="152.2">MISO</text>
<text x="232.7" y="154.8">VCC</text>
<text x="232.4" y="157.3">GND</text>
<text x="160.4" y="183.9">Schematic</text>
<text x="173.3" y="183.9">and</text>
<text x="178.6" y="183.9">PCB</text>
<text x="184.4" y="183.9">layout</text>
<text x="192.6" y="183.9">licensed</text>
<text x="203.2" y="183.9">under</text>
<text x="210.8" y="183.9">CC-BY-SA</text>
<text x="224.3" y="183.9">4.0</text>
<text x="160.4" y="189.9">Sheet:</text>
<text x="160.4" y="187.1">Steve</text>
<text x="168.1" y="187.1">Gray,</text>
<text x="175.5" y="187.1">with</text>
<text x="181.8" y="187.1">thanks</text>
<text x="190.9" y="187.1">to</text>
<text x="194.8" y="187.1">Nils</text>
<text x="200.9" y="187.1">Eilers</text>
<text x="146.5" y="193.4" transform="rotate(-90 146.5 193.4)">GND VCC</text>
<text x="160.4" y="192.6">File:</text>
<text x="166.5" y="192.6">CBM-SD.kicad_sch</text>
<text x="160.4" y="202.8">KiCad</text>
<text x="160.4" y="200">Size:</text>
<text x="167.1" y="200">A</text>
<text x="168.1" y="202.8">E.D.A.</text>
<text x="177" y="202.8">kicad</text>
<text x="182.4" y="200">Date:</text>
<text x="184.2" y="202.8">7.0.10</text>
<text x="189.4" y="200">2024-02-21</text>
<text x="245.4" y="200.2">Rev:</text>
<text x="245.4" y="202.8">Id:</text>
<text x="249.5" y="202.8">1/1</text>
<text x="251.8" y="200.2">1.2</text>
</g>
<g font-size="2.1" fill="#006464">
<text x="60.3" y="32.1">IC1</text>
<text x="71.4" y="32.1">ATmega1284P</text>
<text x="18.2" y="122.3">J10</text>
<text x="19.2" y="133.7">DC_JACK</text>
</g>
<g font-size="2.1" fill="#0000c2">
<text x="38.7" y="88.7">FIX-&gt;</text>
<text x="38.7" y="91.8">FIX-&gt;</text>
<text x="69.2" y="96.3">Atmel</text>
<text x="76.8" y="96.3">ISP</text>
<text x="19" y="136.3">5.0V</text>
<text x="25.3" y="136.3">DC</text>
<text x="168.7" y="134.8">Updated</text>
<text x="179.3" y="134.8">values!</text>
</g>
<g font-size="1.8" fill="#840000">
<text x="35" y="11.9">1</text>
<text x="85" y="11.9">2</text>
<text x="135" y="11.9">3</text>
<text x="185" y="11.9">4</text>
<text x="235" y="11.9">5</text>
<text x="10.3" y="35.9">A</text>
<text x="267.7" y="35.9">A</text>
<text x="10.3" y="85.9">B</text>
<text x="267.7" y="85.9">B</text>
<text x="10.3" y="135.9">C</text>
<text x="267.7" y="135.9">C</text>
<text x="10.3" y="185.9">D</text>
<text x="267.7" y="185.9">D</text>
<text x="35" y="205.8">1</text>
<text x="85" y="205.8">2</text>
<text x="135" y="205.8">3</text>
<text x="185" y="205.8">4</text>
<text x="235" y="205.8">5</text>
</g>
<g font-size="1.8" fill="#a90000">
<text x="55.8" y="34.7">1</text>
<text x="90.8" y="34.7">40</text>
<text x="153" y="35.3">20</text>
<text x="55.8" y="37.2">2</text>
<text x="55.8" y="39.8">3</text>
<text x="90.8" y="39.8">38</text>
<text x="90.8" y="37.2">39</text>
<text x="153" y="37.8">10</text>
<text x="205.7" y="36.6">1</text>
<text x="205.7" y="39.1">2</text>
<text x="205.7" y="41.7">3</text>
<text x="210.7" y="39.1">B</text>
<text x="210.7" y="41.7">C</text>
<text x="210.8" y="36.6">A</text>
<text x="236.8" y="36.6">1</text>
<text x="236.8" y="39.1">2</text>
<text x="236.8" y="41.7">3</text>
<text x="241.8" y="39.1">B</text>
<text x="241.8" y="41.7">C</text>
<text x="241.9" y="36.6">A</text>
<text x="55.8" y="42.3">4</text>
<text x="55.8" y="44.8">5</text>
<text x="55.8" y="47.4">6</text>
<text x="90.8" y="47.4">35</text>
<text x="90.8" y="44.8">36</text>
<text x="90.8" y="42.3">37</text>
<text x="205.7" y="44.2">4</text>
<text x="205.7" y="46.7">5</text>
<text x="210.7" y="44.2">D</text>
<text x="210.8" y="46.7">E</text>
<text x="236.8" y="44.2">4</text>
<text x="236.8" y="46.7">5</text>
<text x="241.8" y="44.2">D</text>
<text x="241.9" y="46.7">E</text>
<text x="55.8" y="49.9">7</text>
<text x="55.8" y="52.5">8</text>
<text x="90.8" y="52.5">33</text>
<text x="90.8" y="49.9">34</text>
<text x="205.7" y="49.3">6</text>
<text x="205.7" y="51.8">7</text>
<text x="210.7" y="51.8">H</text>
<text x="210.8" y="49.3">F</text>
<text x="236.8" y="49.3">6</text>
<text x="236.8" y="51.8">7</text>
<text x="241.8" y="51.8">H</text>
<text x="241.9" y="49.3">F</text>
<text x="55.8" y="57.5">9</text>
<text x="90.8" y="57.5">32</text>
<text x="205.1" y="59.4">10</text>
<text x="205.7" y="54.4">8</text>
<text x="205.7" y="56.9">9</text>
<text x="210.7" y="56.9">K</text>
<text x="210.8" y="59.4">L</text>
<text x="210.9" y="54.4">J</text>
<text x="236.2" y="59.4">10</text>
<text x="236.8" y="54.4">8</text>
<text x="236.8" y="56.9">9</text>
<text x="241.8" y="56.9">K</text>
<text x="242" y="59.4">L</text>
<text x="242" y="54.4">J</text>
<text x="55.2" y="60.1">10</text>
<text x="55.2" y="62.6">11</text>
<text x="90.8" y="62.6">30</text>
<text x="90.8" y="60.1">31</text>
<text x="205.1" y="62">11</text>
<text x="205.1" y="64.5">12</text>
<text x="210.6" y="62">M</text>
<text x="210.7" y="64.5">N</text>
<text x="236.2" y="62">11</text>
<text x="236.2" y="64.5">12</text>
<text x="241.7" y="62">M</text>
<text x="241.8" y="64.5">N</text>
<text x="55.2" y="67.7">12</text>
<text x="55.2" y="70.2">13</text>
<text x="90.8" y="70.2">28</text>
<text x="90.8" y="67.7">29</text>
<text x="158.1" y="71.5">20</text>
<text x="55.2" y="75.3">14</text>
<text x="55.2" y="77.9">15</text>
<text x="90.8" y="77.9">25</text>
<text x="90.8" y="75.3">26</text>
<text x="90.8" y="72.8">27</text>
<text x="158.1" y="74">10</text>
<text x="55.2" y="80.4">16</text>
<text x="55.2" y="82.9">17</text>
<text x="90.8" y="82.9">23</text>
<text x="90.8" y="80.4">24</text>
<text x="55.2" y="85.5">18</text>
<text x="55.2" y="88">19</text>
<text x="90.8" y="85.5">22</text>
<text x="55.2" y="90.6">20</text>
<text x="90.8" y="90.6">21</text>
<text x="28.5" y="124.8">1</text>
<text x="57.1" y="124.8">1</text>
<text x="118" y="121">1</text>
<text x="123.1" y="121">2</text>
<text x="240" y="121">1</text>
<text x="240" y="123.6">2</text>
<text x="28.5" y="129.9">2</text>
<text x="28.5" y="127.4">3</text>
<text x="57.1" y="127.4">2</text>
<text x="118" y="129.3">1</text>
<text x="123.1" y="129.3">2</text>
<text x="240" y="126.1">3</text>
<text x="240" y="128.7">4</text>
<text x="240" y="131.2">5</text>
<text x="118" y="136.9">1</text>
<text x="123.1" y="136.9">2</text>
<text x="240" y="133.7">6</text>
<text x="240" y="143.3">1</text>
<text x="240" y="145.8">2</text>
<text x="240" y="148.3">3</text>
<text x="240" y="150.9">4</text>
<text x="240" y="153.4">5</text>
<text x="240" y="156">6</text>
</g>
<g font-size="1.8" fill="#006464">
<text x="61.3" y="35.8">PB0</text>
<text x="83.5" y="35.8">PA0</text>
<text x="136.5" y="32.5">IC2</text>
<text x="144.2" y="32.5">75160P</text>
<text x="161.9" y="35.2">C6</text>
<text x="163.2" y="33.2">100</text>
<text x="168" y="33.2">nF</text>
<text x="61.3" y="38.3">PB1</text>
<text x="61.3" y="40.9">PB2</text>
<text x="83.5" y="40.9">PA2</text>
<text x="83.5" y="38.3">PA1</text>
<text x="146.7" y="39">GND</text>
<text x="147.3" y="36.4">Vcc</text>
<text x="61.3" y="43.4">PB3</text>
<text x="61.3" y="45.9">PB4</text>
<text x="83.5" y="45.9">PA4</text>
<text x="83.5" y="43.4">PA3</text>
<text x="61.3" y="48.5">PB5</text>
<text x="61.3" y="51">PB6</text>
<text x="61.3" y="53.6">PB7</text>
<text x="83.5" y="53.6">PA7</text>
<text x="83.5" y="51">PA6</text>
<text x="83.5" y="48.5">PA5</text>
<text x="61.3" y="58.6">RESET</text>
<text x="82.4" y="58.6">AREF</text>
<text x="95.7" y="56.7">C4</text>
<text x="100.9" y="56.1">100</text>
<text x="105.7" y="56.1">nF</text>
<text x="112.4" y="59.9">10</text>
<text x="113.1" y="57.4">L1</text>
<text x="29.1" y="63.7">C3</text>
<text x="34.2" y="63.7">100</text>
<text x="39" y="63.7">nF</text>
<text x="61.3" y="61.2">VCC</text>
<text x="61.3" y="63.7">GND</text>
<text x="82.3" y="63.7">AVCC</text>
<text x="83.2" y="61.2">GND</text>
<text x="29.1" y="67.5">C1</text>
<text x="34.2" y="67.5">18</text>
<text x="36.8" y="72">X1</text>
<text x="37.8" y="67.5">pF</text>
<text x="61.3" y="68.8">XTAL2</text>
<text x="61.3" y="71.3">XTAL1</text>
<text x="83.3" y="71.3">PC6</text>
<text x="83.3" y="68.8">PC7</text>
<text x="112.4" y="66.3">C5</text>
<text x="112.4" y="71.3">100</text>
<text x="117.2" y="71.3">nF</text>
<text x="136.5" y="68.7">IC3</text>
<text x="149.2" y="68.7">75161P</text>
<text x="166.4" y="71.3">C7</text>
<text x="167.6" y="68.8">100</text>
<text x="172.4" y="68.8">nF</text>
<text x="31.2" y="73.9">16</text>
<text x="34.8" y="73.9">MHz</text>
<text x="61.3" y="76.4">PD0</text>
<text x="83.3" y="76.4">PC4</text>
<text x="83.3" y="73.9">PC5</text>
<text x="151.8" y="75.2">GND</text>
<text x="152.4" y="72.6">Vcc</text>
<text x="29.1" y="79.6">C2</text>
<text x="34.2" y="79.6">18</text>
<text x="37.8" y="79.6">pF</text>
<text x="61.3" y="79">PD1</text>
<text x="61.3" y="81.5">PD2</text>
<text x="83.3" y="81.5">PC2</text>
<text x="83.3" y="79">PC3</text>
<text x="61.3" y="84">PD3</text>
<text x="61.3" y="86.6">PD4</text>
<text x="61.3" y="89.1">PD5</text>
<text x="83.3" y="86.6">PC0</text>
<text x="83.3" y="84">PC1</text>
<text x="61.3" y="91.7">PD6</text>
<text x="83.3" y="91.7">PD7</text>
<text x="33.7" y="98.7">S4</text>
<text x="29.7" y="102.7">Reset</text>
<text x="119.9" y="119.6">D3</text>
<text x="242.6" y="119.6">J3</text>
<text x="119.6" y="124.7">YEL</text>
<text x="128.3" y="122.1">330</text>
<text x="128.8" y="124.7">R3</text>
<text x="38.1" y="128.5">C17</text>
<text x="63" y="126.2">J2</text>
<text x="63" y="128.5">Conn_01x02</text>
<text x="119.9" y="127.9">D1</text>
<text x="128.3" y="130.4">330</text>
<text x="172" y="129.8">R4</text>
<text x="179.6" y="129.8">R5</text>
<text x="119.3" y="132.9">RED</text>
<text x="119.9" y="135.5">D2</text>
<text x="128.8" y="132.4">R1</text>
<text x="169.8" y="132.3">5.6K</text>
<text x="180.6" y="132.3">4.7K</text>
<text x="236.9" y="137.4">SD CARD</text>
<text x="119.2" y="140.6">GRN</text>
<text x="128.3" y="138">330</text>
<text x="128.8" y="140.1">R2</text>
<text x="242.6" y="141.8">J4</text>
<text x="236.9" y="159.6">SD CARD</text>
<text x="143.8" y="178.7">+5V</text>
<text x="143.5" y="200.2">GND</text>
</g>
<g font-size="1.5" fill="#840000">
<text x="36.7" y="35.8">~{IEC}</text>
<text x="36.7" y="38.3">~{RES}</text>
<text x="48.3" y="58.6">~{RES}</text>
<text x="38.6" y="101.2">~{RES}</text>
</g>
<g font-size="1.4" fill="#a90000">
<text x="132.9" y="35.3">11</text>
<text x="133.4" y="37.8">1</text>
<text x="132.9" y="45.5">18</text>
<text x="132.9" y="42.9">19</text>
<text x="153.7" y="42.9">2</text>
<text x="153.7" y="45.5">3</text>
<text x="132.9" y="53.1">15</text>
<text x="132.9" y="50.5">16</text>
<text x="132.9" y="48">17</text>
<text x="153.7" y="48">4</text>
<text x="153.7" y="50.5">5</text>
<text x="153.7" y="53.1">6</text>
<text x="132.9" y="58.2">13</text>
<text x="132.9" y="55.6">14</text>
<text x="153.7" y="55.6">7</text>
<text x="153.7" y="58.2">8</text>
<text x="132.9" y="60.7">12</text>
<text x="153.7" y="60.7">9</text>
<text x="132.9" y="71.5">11</text>
<text x="133.4" y="74">1</text>
<text x="132.9" y="79.1">13</text>
<text x="132.9" y="81.7">14</text>
<text x="158.8" y="81.7">7</text>
<text x="158.8" y="79.1">8</text>
<text x="132.9" y="84.2">12</text>
<text x="132.9" y="89.3">18</text>
<text x="132.9" y="86.7">19</text>
<text x="158.8" y="86.7">2</text>
<text x="158.8" y="89.3">3</text>
<text x="158.8" y="84.2">9</text>
<text x="132.9" y="91.8">15</text>
<text x="132.9" y="94.4">17</text>
<text x="158.8" y="94.4">4</text>
<text x="158.8" y="91.8">6</text>
<text x="132.9" y="96.9">16</text>
<text x="158.8" y="96.9">5</text>
</g>
<g font-size="1.4" fill="#006464">
<text x="137.5" y="38.8">TE</text>
<text x="137.5" y="36.3">PE</text>
<text x="137.5" y="46.5">D2</text>
<text x="137.5" y="43.9">D1</text>
<text x="148.5" y="43.9">B1</text>
<text x="148.5" y="46.5">B2</text>
<text x="137.5" y="51.5">D4</text>
<text x="137.5" y="49">D3</text>
<text x="148.5" y="49">B3</text>
<text x="148.5" y="51.5">B4</text>
<text x="137.5" y="59.2">D7</text>
<text x="137.5" y="56.6">D6</text>
<text x="137.5" y="54.1">D5</text>
<text x="148.5" y="54.1">B5</text>
<text x="148.5" y="56.6">B6</text>
<text x="148.5" y="59.2">B7</text>
<text x="137.5" y="61.7">D8</text>
<text x="148.5" y="61.7">B8</text>
<text x="137.5" y="75">TE</text>
<text x="137.5" y="72.5">DC</text>
<text x="137.5" y="80.1">ATN</text>
<text x="137.5" y="82.7">EOI</text>
<text x="151.9" y="80.1">ATN2</text>
<text x="152.1" y="82.7">EOI2</text>
<text x="137.5" y="85.2">SRQ</text>
<text x="137.5" y="87.7">REN</text>
<text x="151.6" y="85.2">SRQ2</text>
<text x="151.6" y="87.7">REN2</text>
<text x="137.5" y="92.8">DAV</text>
<text x="137.5" y="95.4">NDAC</text>
<text x="137.5" y="90.3">IFC</text>
<text x="150.6" y="95.4">NDAC2</text>
<text x="151.8" y="92.8">DAV2</text>
<text x="152.2" y="90.3">IFC2</text>
<text x="137.5" y="97.9">NRFD</text>
<text x="150.6" y="97.9">NRFD2</text>
</g>
</svg>
